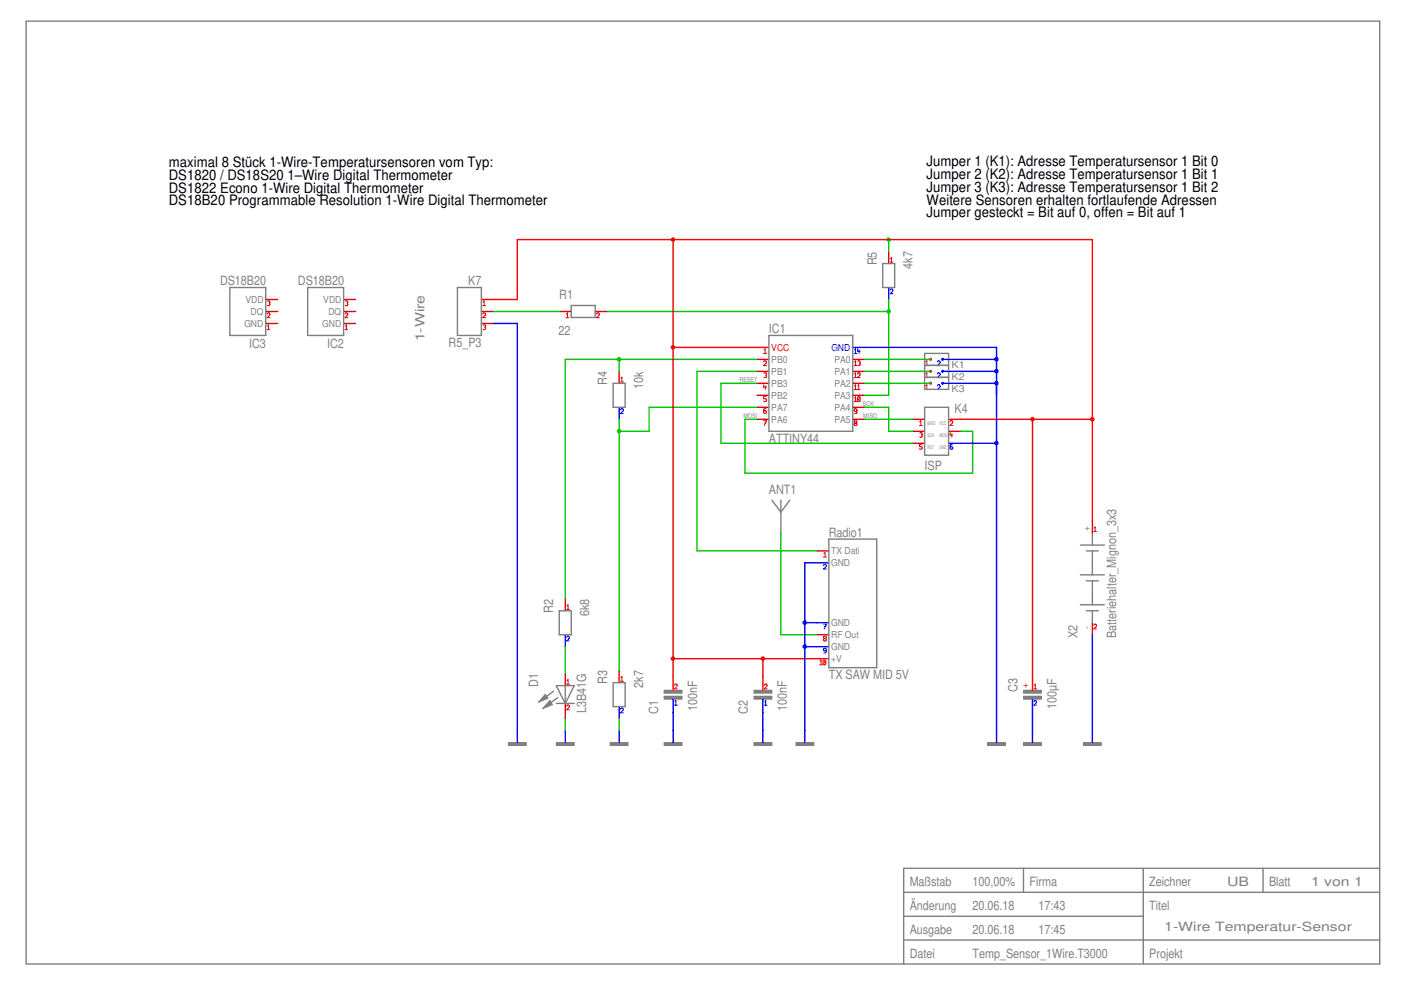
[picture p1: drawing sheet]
<svg xmlns="http://www.w3.org/2000/svg" width="297mm" height="210mm" viewBox="0 0 297 210" stroke-linecap="round" stroke-linejoin="round" font-family="sans-serif">
<path d="M35.4 32.7h83v11.7h-83z" fill="none" stroke="#fff" stroke-width=".21"/>
<path d="M196 32.6h63.5v14.4h-63.5z" fill-rule="evenodd" fill="#fff"/>
<path d="M196 32.6h63.5v14.4h-63.5z" fill="none" stroke="#fff" stroke-width=".21"/>
<path d="M188.4 61v2.5M131.3 86.4v2.5" fill="none" stroke="#00f" stroke-width=".3"/>
<path d="M188.7 61.5l.2-.2h.3v.5l-.5 .5h.6M131.6 86.9l.2-.2h.3v.5l-.5 .5h.6" fill="none" stroke="#00f" stroke-width=".21"/>
<g fill="none" stroke="#c80000" stroke-width=".3">
<path d="M188.4 53.3v2.6M56.3 63.5h2.6M56.3 66h2.6M56.3 68.6h2.6M72.9 63.5h2.5M72.9 66h2.5M72.9 68.6h2.5M102.1 63.5h2.5M102.1 66h2.5M102.1 68.6h2.5M131.3 78.7v2.6M231.6 110.5v2.5"/>
<path d="M231.6 132v2.6"/>
</g>
<g fill="none" stroke="#c80000" stroke-width=".21">
<path d="M188.7 55.6h.6M188.8 54.8l.2-.2v1M56.6 66.6l.3-.3 .2 .1v.4l-.5 .6h.6M56.6 69.9h.6M56.7 63.9h.4v.4M56.7 69.1l.2-.2v1M57.1 64.3h.1M57.1 64.3v.4h-.4M73.1 66.6l.3-.3 .3 .1v.4l-.6 .6h.6M73.1 69.9h.6M73.2 63.9h.5v.4M73.2 69.1l.2-.2v1"/>
<path d="M73.6 64.3h.1M73.7 64.3v.4h-.5M102.4 64.8h.6M102.4 66.6l.2-.3 .3 .1v.4l-.5 .6h.6M102.4 64.1l.3-.3v1M102.4 69h.5v.4M102.8 69.4h.1M102.9 69.4v.4h-.5M131.6 81h.6M131.7 80.2l.2-.2v1M231.9 112.7h.6M232 112l.2-.3v1"/>
<path d="M231.9 132.6l.2-.3 .3 .1v.4l-.5 .5h.6"/>
</g>
<g fill="none" stroke="#7f7f7f" stroke-width=".3">
<path d="M187.2 55.9h2.5v5.1h-2.5zM48.7 61h7.6v10.1h-7.6zM65.2 61h7.7v10.1h-7.7zM97 61h5.1v10.1h-5.1zM130 81.3h2.5v5.1h-2.5zM229.1 115.6h5M230.3 116.8h2.6M231.6 113v2.6M231.6 116.8v5.1M229.1 121.9h5M229.1 128.2h5M230.3 123.1h2.6"/>
<path d="M230.3 129.5h2.6M231.6 123.1v5.1M231.6 129.5v2.5"/>
</g>
<path d="M129.4 157.4h3.8v.7h-3.8z" fill-rule="evenodd" fill="#7f7f7f"/>
<path d="M129.4 157.4h3.8v.7h-3.8z" fill="none" stroke="#7f7f7f" stroke-width=".21"/>
<path d="M131.3 149.8v2.6M131.3 154.9v2.5" fill="none" stroke="#00f" stroke-width=".3"/>
<path d="M131.6 150.4l.2-.3 .3 .1v.4l-.5 .5h.6" fill="none" stroke="#00f" stroke-width=".21"/>
<path d="M131.3 142.2v2.5" fill="none" stroke="#c80000" stroke-width=".3"/>
<path d="M131.6 144.4h.6M131.7 143.7l.2-.3v1" fill="none" stroke="#c80000" stroke-width=".21"/>
<path d="M130 144.7h2.5v5.1h-2.5z" fill="none" stroke="#7f7f7f" stroke-width=".3"/>
<path d="M107.8 157.4h3.8v.7h-3.8z" fill-rule="evenodd" fill="#7f7f7f"/>
<path d="M107.8 157.4h3.8v.7h-3.8z" fill="none" stroke="#7f7f7f" stroke-width=".21"/>
<path d="M109.7 154.9v2.5" fill="none" stroke="#00f" stroke-width=".3"/>
<path d="M118.6 66h2.5M126.2 66h2.5" fill="none" stroke="#c80000" stroke-width=".3"/>
<path d="M120 67.4h.6M120.1 66.6l.2-.3v1.1M126.5 66.6l.2-.3 .3 .1v.4l-.5 .6h.6" fill="none" stroke="#c80000" stroke-width=".21"/>
<path d="M121.1 64.8h5.1v2.5h-5.1z" fill="none" stroke="#7f7f7f" stroke-width=".3"/>
<path d="M159.8 157.4h3.9v.7h-3.9z" fill-rule="evenodd" fill="#7f7f7f"/>
<path d="M159.8 157.4h3.9v.7h-3.9z" fill="none" stroke="#7f7f7f" stroke-width=".21"/>
<path d="M161.8 154.9v2.5" fill="none" stroke="#00f" stroke-width=".3"/>
<path d="M159.8 146.3h3.9v.7h-3.9z" fill-rule="evenodd" fill="#7f7f7f"/>
<path d="M159.8 146.3h3.9v.7h-3.9z" fill="none" stroke="#7f7f7f" stroke-width=".21"/>
<path d="M159.8 147.6h3.9v.7h-3.9z" fill-rule="evenodd" fill="#7f7f7f"/>
<path d="M159.8 147.6h3.9v.7h-3.9z" fill="none" stroke="#7f7f7f" stroke-width=".21"/>
<path d="M173.2 139.7h2.5M161.8 143.5v2.8" fill="none" stroke="#f00" stroke-width=".3"/>
<path d="M162 145.3l.3-.3 .3 .1v.4l-.6 .5h.6M173.8 141h.6M173.9 140.2l.2-.2v1M175 140v.9h-.4M175 140h-.3l-.2 .2 .1 .7M175 140l-.4 .9" fill="none" stroke="#f00" stroke-width=".21"/>
<path d="M173.2 119.3h2.5M173.2 132h2.5M173.2 137.1h2.5M161.8 148.3v2.8" fill="none" stroke="#00f" stroke-width=".3"/>
<path d="M174.6 119.9l.2-.2 .3 .1v.3l-.5 .5h.6M174.6 132.3h.6l-.5 1M174.8 132.8h.3M175.2 137.8a.32 .32 0 0 1-.3 .2 .32 .32 0 0 1-.3-.3 .32 .32 0 0 1 .3-.3 .32 .32 0 0 1 .3 .3l-.1 .6-.4 .1M162 149.5h.6M162.1 148.8l.2-.3v1" fill="none" stroke="#00f" stroke-width=".21"/>
<path d="M173.2 116.8h2.5M173.2 134.6h2.5" fill="none" stroke="#c80000" stroke-width=".3"/>
<path d="M174.6 118.1h.6M174.7 117.3l.2-.2v1M174.6 135l.1-.1 .5 .1v.2l-.6 .4 .1 .3h.3l.2-.3-.6-.4z" fill="none" stroke="#c80000" stroke-width=".21"/>
<path d="M175.7 114.3h10.2v27.3h-10.2z" fill="none" stroke="#7f7f7f" stroke-width=".3"/>
<path d="M117.9 157.4h3.8v.7h-3.8z" fill-rule="evenodd" fill="#7f7f7f"/>
<path d="M117.9 157.4h3.8v.7h-3.8z" fill="none" stroke="#7f7f7f" stroke-width=".21"/>
<path d="M119.8 134.6v2.5M119.8 154.9v2.5" fill="none" stroke="#00f" stroke-width=".3"/>
<path d="M120.1 135.1l.3-.2 .2 .1v.4l-.5 .5h.6" fill="none" stroke="#00f" stroke-width=".21"/>
<path d="M119.8 127v2.5" fill="none" stroke="#c80000" stroke-width=".3"/>
<path d="M120.1 129.2h.6M120.2 128.5l.2-.3v1" fill="none" stroke="#c80000" stroke-width=".21"/>
<path d="M118.6 129.5h2.5v5.1h-2.5z" fill="none" stroke="#7f7f7f" stroke-width=".3"/>
<path d="M115.6 147.2l.6 .8-2 .9z" fill="#7f7f7f"/>
<path d="M115.6 147.2l.6 .8-2 .9z" fill="none" stroke="#7f7f7f" stroke-width=".21"/>
<path d="M116.6 148.5l.5 .9-2 .8z" fill="#7f7f7f"/>
<path d="M116.6 148.5l.5 .9-2 .8z" fill="none" stroke="#7f7f7f" stroke-width=".21"/>
<path d="M119.8 142.8v2.6M119.8 149.2v3.2" fill="none" stroke="#c80000" stroke-width=".3"/>
<path d="M120.1 149.7l.3-.2 .2 .1v.4l-.5 .5h.6M120.1 145.1h.6M120.2 144.3l.2-.2v1" fill="none" stroke="#c80000" stroke-width=".21"/>
<path d="M117.3 146.6l-2.1 1.5M117.9 149.1h3.8M117.9 145.4h3.8l-1.9 3.8zM118.2 147.9l-2.1 1.6M119.8 145.4v3.8" fill="none" stroke="#7f7f7f" stroke-width=".3"/>
<path d="M217 157.4h3.8v.7h-3.8z" fill-rule="evenodd" fill="#7f7f7f"/>
<path d="M217 157.4h3.8v.7h-3.8z" fill="none" stroke="#7f7f7f" stroke-width=".21"/>
<path d="M218.9 154.9v2.5" fill="none" stroke="#00f" stroke-width=".3"/>
<path d="M217 147.6h3.8v.7h-3.8z" fill-rule="evenodd" fill="#7f7f7f"/>
<path d="M217 147.6h3.8v.7h-3.8z" fill="none" stroke="#7f7f7f" stroke-width=".21"/>
<path d="M217 146.3h3.8v.7h-3.8z" fill-rule="evenodd" fill="#7f7f7f"/>
<path d="M217 146.3h3.8v.7h-3.8z" fill="none" stroke="#7f7f7f" stroke-width=".21"/>
<path d="M218.9 148.3v2.8" fill="none" stroke="#00f" stroke-width=".3"/>
<path d="M219.2 148.8l.2-.3 .3 .1 .1 .3-.6 .6h.6" fill="none" stroke="#00f" stroke-width=".21"/>
<path d="M218.9 143.5v2.8" fill="none" stroke="#f00" stroke-width=".3"/>
<path d="M219.2 146h.6M219.3 145.3l.2-.3v1" fill="none" stroke="#f00" stroke-width=".21"/>
<path d="M229.7 157.4h3.8v.7h-3.8z" fill-rule="evenodd" fill="#7f7f7f"/>
<path d="M229.7 157.4h3.8v.7h-3.8z" fill="none" stroke="#7f7f7f" stroke-width=".21"/>
<path d="M231.6 154.9v2.5" fill="none" stroke="#00f" stroke-width=".3"/>
<path d="M168.7 157.4h3.8v.7h-3.8z" fill-rule="evenodd" fill="#7f7f7f"/>
<path d="M168.7 157.4h3.8v.7h-3.8z" fill="none" stroke="#7f7f7f" stroke-width=".21"/>
<path d="M170.6 154.9v2.5" fill="none" stroke="#00f" stroke-width=".3"/>
<path d="M5.5 4.5h287v199.9h-287zM163.7 106l1.9 2.6 1.9-2.6M165.6 106v7M191.6 194.3h50.8M191.6 199.3h100.9M191.6 189.2h100.9M217 184.1v5.1M242.4 184.1v20.3M267.8 184.1v5.1M292.5 184.1h-100.9v20.3" fill="none" stroke="#7f7f7f" stroke-width=".3"/>
<path d="M140.8 157.4h3.8v.7h-3.8z" fill-rule="evenodd" fill="#7f7f7f"/>
<path d="M140.8 157.4h3.8v.7h-3.8z" fill="none" stroke="#7f7f7f" stroke-width=".21"/>
<path d="M142.7 154.9v2.5" fill="none" stroke="#00f" stroke-width=".3"/>
<path d="M140.8 146.3h3.8v.7h-3.8z" fill-rule="evenodd" fill="#7f7f7f"/>
<path d="M140.8 146.3h3.8v.7h-3.8z" fill="none" stroke="#7f7f7f" stroke-width=".21"/>
<path d="M140.8 147.6h3.8v.7h-3.8z" fill-rule="evenodd" fill="#7f7f7f"/>
<path d="M140.8 147.6h3.8v.7h-3.8z" fill="none" stroke="#7f7f7f" stroke-width=".21"/>
<path d="M142.7 143.5v2.8" fill="none" stroke="#f00" stroke-width=".3"/>
<path d="M143 145.3l.2-.3 .3 .1v.4l-.5 .5h.6" fill="none" stroke="#f00" stroke-width=".21"/>
<path d="M142.7 148.3v2.8" fill="none" stroke="#00f" stroke-width=".3"/>
<path d="M143 149.5h.6M143.1 148.8l.2-.3v1" fill="none" stroke="#00f" stroke-width=".21"/>
<path d="M209.4 157.4h3.8v.7h-3.8z" fill-rule="evenodd" fill="#7f7f7f"/>
<path d="M209.4 157.4h3.8v.7h-3.8z" fill="none" stroke="#7f7f7f" stroke-width=".21"/>
<path d="M201.1 94h2.6M211.3 154.9v2.5" fill="none" stroke="#00f" stroke-width=".3"/>
<path d="M201.1 88.9h2.6" fill="none" stroke="#f00" stroke-width=".3"/>
<path d="M201.4 89.5l.2-.3 .3 .1v.4l-.5 .5h.6" fill="none" stroke="#f00" stroke-width=".21"/>
<path d="M193.5 91.4h2.5M193.5 94h2.5M193.5 88.9h2.5M201.1 91.4h2.6" fill="none" stroke="#c80000" stroke-width=".3"/>
<path d="M194.9 90.2h.6M195 91.8a.32 .32 0 0 1 .3 0 .32 .32 0 0 1 .2 .3l-.1 .1M195 89.5l.2-.3v1M195.4 92.2h.1M195.4 94.3h-.5v.4l.5 .1 .1 .2-.2 .2h-.4M195.4 92.2v.5h-.4M201.5 91.7l-.1 .5h.6M201.8 92v.7" fill="none" stroke="#c80000" stroke-width=".21"/>
<path d="M201.9 94.3h-.3l-.2 .2 .1 .7h.4l.1-.2-.2-.3-.4 .3" fill="none" stroke="#00f" stroke-width=".21"/>
<path d="M196 86.4h5.1v10.1h-5.1z" fill="none" stroke="#7f7f7f" stroke-width=".3"/>
<circle cx="199.8" cy="81.3" r=".32" fill="#00f"/>
<path d="M198.8 81.8v-.1a.32 .32 0 0 1 .4-.1 .32 .32 0 0 1 .1 .3l-.5 .7h.5" fill="none" stroke="#00f" stroke-width=".21"/>
<circle cx="197.3" cy="81.3" r=".32" fill="#c80000"/>
<path d="M196.2 82.6h.6M196.3 81.8l.2-.2v1" fill="none" stroke="#c80000" stroke-width=".21"/>
<path d="M196 80h5.1v2.5h-5.1z" fill="none" stroke="#7f7f7f" stroke-width=".3"/>
<circle cx="199.8" cy="78.7" r=".32" fill="#00f"/>
<path d="M198.8 79.3v-.2a.32 .32 0 0 1 .4 0 .32 .32 0 0 1 .1 .3l-.5 .7h.5" fill="none" stroke="#00f" stroke-width=".21"/>
<circle cx="197.3" cy="78.7" r=".32" fill="#c80000"/>
<path d="M196.3 79.3l.2-.3v1.1M196.2 80.1h.6" fill="none" stroke="#c80000" stroke-width=".21"/>
<path d="M196 77.5h5.1v2.5h-5.1z" fill="none" stroke="#7f7f7f" stroke-width=".3"/>
<circle cx="199.8" cy="76.2" r=".32" fill="#00f"/>
<path d="M198.8 76.8v-.2a.32 .32 0 0 1 .4-.1 .32 .32 0 0 1 .1 .3l-.5 .7h.5" fill="none" stroke="#00f" stroke-width=".21"/>
<circle cx="197.3" cy="76.2" r=".32" fill="#c80000"/>
<g fill="none" stroke="#c80000" stroke-width=".21">
<path d="M161.9 76.8a.32 .32 0 0 1 .3-.3 .32 .32 0 0 1 .3 .3l-.6 .7h.6M162 79.1a.32 .32 0 0 1 .3 0 .32 .32 0 0 1 .2 .3l-.1 .1M162.3 79.5h.1M162.4 79.5l.1 .3a.33 .33 0 0 1-.5 .2M181.1 77.5h.6M181.2 76.8l.2-.3v1M181.2 79.3l.2-.3v1.1M181.8 79.3a.33 .33 0 0 1 .5-.2v.4l-.5 .6h.6M181.9 76.6h.4v.4M182.2 77h.1M182.3 77v.4h-.4M196.2 77.5h.6"/>
<path d="M196.3 76.8l.2-.3v1M161.9 89.2h.6l-.5 1M162 81.6l-.1 .5h.6M162.1 89.7h.3M162.3 81.8v.8M162.4 86.7h-.4l-.1 .7a.32 .32 0 0 0 .3 .3 .32 .32 0 0 0 .3-.4 .32 .32 0 0 0-.3-.2 .32 .32 0 0 0-.3 .2M162.4 84.1h-.5v.4l.5 .1 .1 .3a.39 .39 0 0 1-.6 .1M181.1 85.1h.6M181.1 82.6h.6M181.1 80.1h.6M181.2 81.8l.2-.2v1M181.2 84.4l.2-.3v1"/>
<path d="M181.2 89.2l.5 .2v.1l-.6 .4 .1 .3h.3l.2-.3-.6-.4zM181.7 87l-.4 .2-.2-.2 .1-.3h.3l.2 .2-.1 .7-.4 .1M181.8 82.6h.6M181.9 81.8l.2-.2v1M182.3 84.2v.8h-.4M182.3 84.2a.33 .33 0 0 0-.5 .2l.1 .6M182.3 84.2l-.4 .8"/>
</g>
<path d="M163 71.1h17.8v20.3h-17.8zM196 74.9h5.1v2.6h-5.1z" fill="none" stroke="#7f7f7f" stroke-width=".3"/>
<path d="M160.5 78.7h2.5M160.5 76.2h2.5M180.8 78.7h2.5M180.8 76.2h2.5M160.5 88.9h2.5M160.5 86.4h2.5M160.5 83.8h2.5M160.5 81.3h2.5M180.8 88.9h2.5M180.8 86.4h2.5M180.8 83.8h2.5M180.8 81.3h2.5" fill="none" stroke="#c80000" stroke-width=".3"/>
<path d="M180.8 73.7h2.5" fill="none" stroke="#00f" stroke-width=".3"/>
<path d="M181.1 75h.6M181.2 74.2l.2-.2v1M181.9 74l-.1 .5h.6M182.2 74.2v.8" fill="none" stroke="#00f" stroke-width=".21"/>
<path d="M160.5 73.7h2.5" fill="none" stroke="#f00" stroke-width=".3"/>
<path d="M161.9 75h.6M162 74.2l.2-.2v1" fill="none" stroke="#f00" stroke-width=".21"/>
<path d="M119.8 137.1v5.7" fill="none" stroke="#00c800" stroke-width=".3"/>
<circle cx="131.3" cy="91.4" r=".49" fill="#00c800"/>
<path d="M104.6 66h14M131.3 88.9v53.3M160.5 86.4h-22.9v5h-6.3" fill="none" stroke="#00c800" stroke-width=".3"/>
<circle cx="188.4" cy="66" r=".49" fill="#00c800"/>
<path d="M119.8 76.2v50.8M128.7 66h59.7M188.4 63.5v20.3h-5.1" fill="none" stroke="#00c800" stroke-width=".3"/>
<circle cx="131.3" cy="76.2" r=".49" fill="#00c800"/>
<path d="M119.8 76.2h40.7M131.3 76.2v2.5M160.5 78.7h-12.7v38.1h25.4M165.6 113v21.6h7.6" fill="none" stroke="#00c800" stroke-width=".3"/>
<circle cx="188.4" cy="50.8" r=".48" fill="#00c800"/>
<path d="M188.4 50.8h43.2M104.6 63.5h5.1" fill="none" stroke="#f00" stroke-width=".3"/>
<path d="M188.4 50.8v2.5" fill="none" stroke="#00c800" stroke-width=".3"/>
<circle cx="142.7" cy="50.8" r=".48" fill="#f00"/>
<path d="M142.7 50.8h-33v12.7" fill="none" stroke="#f00" stroke-width=".3"/>
<circle cx="161.7" cy="139.6" r=".49" fill="#f00"/>
<path d="M142.7 139.7h19.1v3.8" fill="none" stroke="#f00" stroke-width=".3"/>
<circle cx="142.7" cy="139.6" r=".49" fill="#f00"/>
<path d="M142.7 139.7v3.8" fill="none" stroke="#f00" stroke-width=".3"/>
<circle cx="142.7" cy="73.6" r=".49" fill="#f00"/>
<path d="M188.4 50.8h-45.7v88.9M142.7 73.7h17.8M161.8 139.7h11.4" fill="none" stroke="#f00" stroke-width=".3"/>
<circle cx="218.9" cy="88.9" r=".49" fill="#f00"/>
<path d="M203.7 88.9h15.2v54.6" fill="none" stroke="#f00" stroke-width=".3"/>
<circle cx="231.6" cy="88.9" r=".49" fill="#f00"/>
<path d="M231.6 50.8v59.7M218.9 88.9h12.7" fill="none" stroke="#f00" stroke-width=".3"/>
<path d="M183.3 78.7h14M183.3 76.2h14M160.5 88.9h-2.6v11.4h48.3v-8.9h-2.5M160.5 81.3h-7.6v12.7h40.6M183.3 86.4h5.1v5h5.1M183.3 88.9h10.2M183.3 81.3h14M119.8 152.4v2.5M131.3 152.4v2.5" fill="none" stroke="#00c800" stroke-width=".3"/>
<path d="M104.6 68.6h5.1v86.3M170.6 119.3h2.6M161.8 151.1v3.8" fill="none" stroke="#00f" stroke-width=".3"/>
<circle cx="170.6" cy="132" r=".49" fill="#00f"/>
<path d="M170.6 119.3v12.7h2.6" fill="none" stroke="#00f" stroke-width=".3"/>
<circle cx="170.6" cy="137.1" r=".49" fill="#00f"/>
<path d="M170.6 132v22.9M170.6 137.1h2.6M231.6 134.6v20.3M142.7 151.1v3.8M218.9 151.1v3.8" fill="none" stroke="#00f" stroke-width=".3"/>
<circle cx="211.3" cy="94" r=".49" fill="#00f"/>
<path d="M183.3 73.7h28M203.7 94h7.6M211.3 81.3v73.6" fill="none" stroke="#00f" stroke-width=".3"/>
<circle cx="211.3" cy="76.2" r=".49" fill="#00f"/>
<path d="M211.3 73.7v2.5h-11.4" fill="none" stroke="#00f" stroke-width=".3"/>
<circle cx="211.3" cy="78.7" r=".49" fill="#00f"/>
<path d="M211.3 76.2v2.5h-11.4" fill="none" stroke="#00f" stroke-width=".3"/>
<circle cx="211.3" cy="81.3" r=".49" fill="#00f"/>
<path d="M211.3 78.7v5.1M199.9 81.3h11.4" fill="none" stroke="#00f" stroke-width=".3"/>
<g font-size="3">
<text x="35.8" y="35.4">maximal 8 Stück 1-Wire-Temperatursensoren vom Typ:</text>
<text x="196.5" y="35.3">Jumper 1 (K1): Adresse Temperatursensor 1 Bit 0</text>
<text x="35.8" y="38.1">DS1820 / DS18S20 1–Wire Digital Thermometer</text>
<text x="35.8" y="40.9">DS1822 Econo 1-Wire Digital Thermometer</text>
<text x="196.5" y="38">Jumper 2 (K2): Adresse Temperatursensor 1 Bit 1</text>
<text x="196.5" y="40.7">Jumper 3 (K3): Adresse Temperatursensor 1 Bit 2</text>
<text x="35.8" y="43.6">DS18B20 Programmable Resolution 1-Wire Digital Thermometer</text>
<text x="196.5" y="43.4">Weitere Sensoren erhalten fortlaufende Adressen</text>
<text x="196.5" y="46.1">Jumper gesteckt = Bit auf 0, offen = Bit auf 1</text>
</g>
<g font-size="2.7" fill="#7f7f7f">
<text x="185.9" y="56.3" transform="rotate(-90 185.9 56.3)">R5</text>
<text x="193.5" y="57" transform="rotate(-90 193.5 57)">4k7</text>
<text x="46.6" y="60.4">DS18B20</text>
<text x="63.2" y="60.4">DS18B20</text>
<text x="99.3" y="60.3">K7</text>
<text x="118.6" y="63.5">R1</text>
<text x="118.4" y="71.1">22</text>
<text x="163" y="70.6">IC1</text>
<text x="52.8" y="73.7">IC3</text>
<text x="69.3" y="73.7">IC2</text>
<text x="90" y="72.4" transform="rotate(-90 90 72.4)">1-Wire</text>
<text x="95.1" y="73.7">R5_P3</text>
<text x="128.7" y="81.6" transform="rotate(-90 128.7 81.6)">R4</text>
<text x="136.4" y="82.4" transform="rotate(-90 136.4 82.4)">10k</text>
<text x="202.4" y="87.6">K4</text>
<text x="163" y="93.9">ATTINY44</text>
<text x="196" y="99.7">ISP</text>
<text x="163" y="104.8">ANT1</text>
<text x="175.7" y="113.8">Radio1</text>
<text x="117.3" y="129.9" transform="rotate(-90 117.3 129.9)">R2</text>
<text x="124.9" y="130.6" transform="rotate(-90 124.9 130.6)">6k8</text>
<text x="228.4" y="135.2" transform="rotate(-90 228.4 135.2)">X2</text>
<text x="236.7" y="135.2" transform="rotate(-90 236.7 135.2)">Batteriehalter_Mignon_3x3</text>
<text x="114.1" y="145.7" transform="rotate(-90 114.1 145.7)">D1</text>
<text x="128.7" y="145.1" transform="rotate(-90 128.7 145.1)">R3</text>
<text x="136.4" y="145.8" transform="rotate(-90 136.4 145.8)">2k7</text>
<text x="175.7" y="144.1">TX SAW MID 5V</text>
<text x="215.7" y="146.7" transform="rotate(-90 215.7 146.7)">C3</text>
<text x="124.3" y="151.1" transform="rotate(-90 124.3 151.1)">L3B41G</text>
<text x="139.5" y="151.4" transform="rotate(-90 139.5 151.4)">C1</text>
<text x="147.8" y="150.8" transform="rotate(-90 147.8 150.8)">100nF</text>
<text x="158.6" y="151.4" transform="rotate(-90 158.6 151.4)">C2</text>
<text x="166.8" y="150.8" transform="rotate(-90 166.8 150.8)">100nF</text>
<text x="224" y="150.3" transform="rotate(-90 224 150.3)">100µF</text>
<text x="192.9" y="187.9">Maßstab</text>
<text x="206.2" y="187.9">100,00%</text>
<text x="218.3" y="187.9">Firma</text>
<text x="243.7" y="187.9">Zeichner</text>
<text x="260.2" y="187.9">UB</text>
<text x="269.1" y="187.9">Blatt</text>
<text x="278" y="187.9">1 von 1</text>
<text x="192.9" y="193">Änderung</text>
<text x="206.2" y="193">20.06.18</text>
<text x="220.2" y="193">17:43</text>
<text x="243.7" y="193">Titel</text>
<text x="246.8" y="197.4">1-Wire Temperatur-Sensor</text>
<text x="192.9" y="198">Ausgabe</text>
<text x="192.9" y="203.1">Datei</text>
<text x="206.2" y="198">20.06.18</text>
<text x="206.2" y="203.1">Temp_Sensor_1Wire.T3000</text>
<text x="220.2" y="198">17:45</text>
<text x="243.7" y="203.1">Projekt</text>
</g>
<g font-size="2" fill="#7f7f7f">
<text x="52" y="64.3">VDD</text>
<text x="68.5" y="64.3">VDD</text>
<text x="51.8" y="69.3">GND</text>
<text x="53.1" y="66.8">DQ</text>
<text x="68.3" y="69.3">GND</text>
<text x="69.6" y="66.8">DQ</text>
<text x="163.5" y="77">PB0</text>
<text x="176.9" y="77">PA0</text>
<text x="163.5" y="82">PB3</text>
<text x="163.5" y="79.5">PB1</text>
<text x="176.9" y="82">PA2</text>
<text x="176.9" y="79.5">PA1</text>
<text x="201.8" y="83.2">K3</text>
<text x="201.8" y="80.6">K2</text>
<text x="201.8" y="78.1">K1</text>
<text x="163.5" y="89.7">PA6</text>
<text x="163.5" y="87.1">PA7</text>
<text x="163.5" y="84.6">PB2</text>
<text x="176.9" y="89.7">PA5</text>
<text x="176.9" y="87.1">PA4</text>
<text x="176.9" y="84.6">PA3</text>
<text x="231.1" y="112.6" transform="rotate(-90 231.1 112.6)">+</text>
<text x="176.2" y="117.6">TX Dati</text>
<text x="176.2" y="120.1">GND</text>
<text x="176.2" y="132.8">GND</text>
<text x="176.2" y="135.3">RF Out</text>
<text x="176.2" y="137.9">GND</text>
<text x="231.1" y="133.4" transform="rotate(-90 231.1 133.4)">-</text>
<text x="176.2" y="140.4">+V</text>
</g>
<g font-size="2" fill="#f00">
<text x="163.5" y="74.4">VCC</text>
<text x="218" y="146" transform="rotate(-90 218 146)">+</text>
</g>
<text font-size="2" fill="#00f" x="176.3" y="74.4">GND</text>
<g font-size="1.4" fill="#7f7f7f">
<text x="156.8" y="81">RESET</text>
<text x="157.6" y="88.6">MOSI</text>
<text x="182.9" y="86.1">SCK</text>
<text x="183" y="88.6">MISO</text>
</g>
<g font-size="1.1" fill="#7f7f7f">
<text x="196.7" y="90.2">MISO</text>
<text x="196.7" y="92.7">SCK</text>
<text x="196.7" y="95.2">RST</text>
<text x="199.2" y="95.2">GND</text>
<text x="199.2" y="92.7">MOSI</text>
<text x="199.2" y="90.2">VCC</text>
</g>
</svg>
